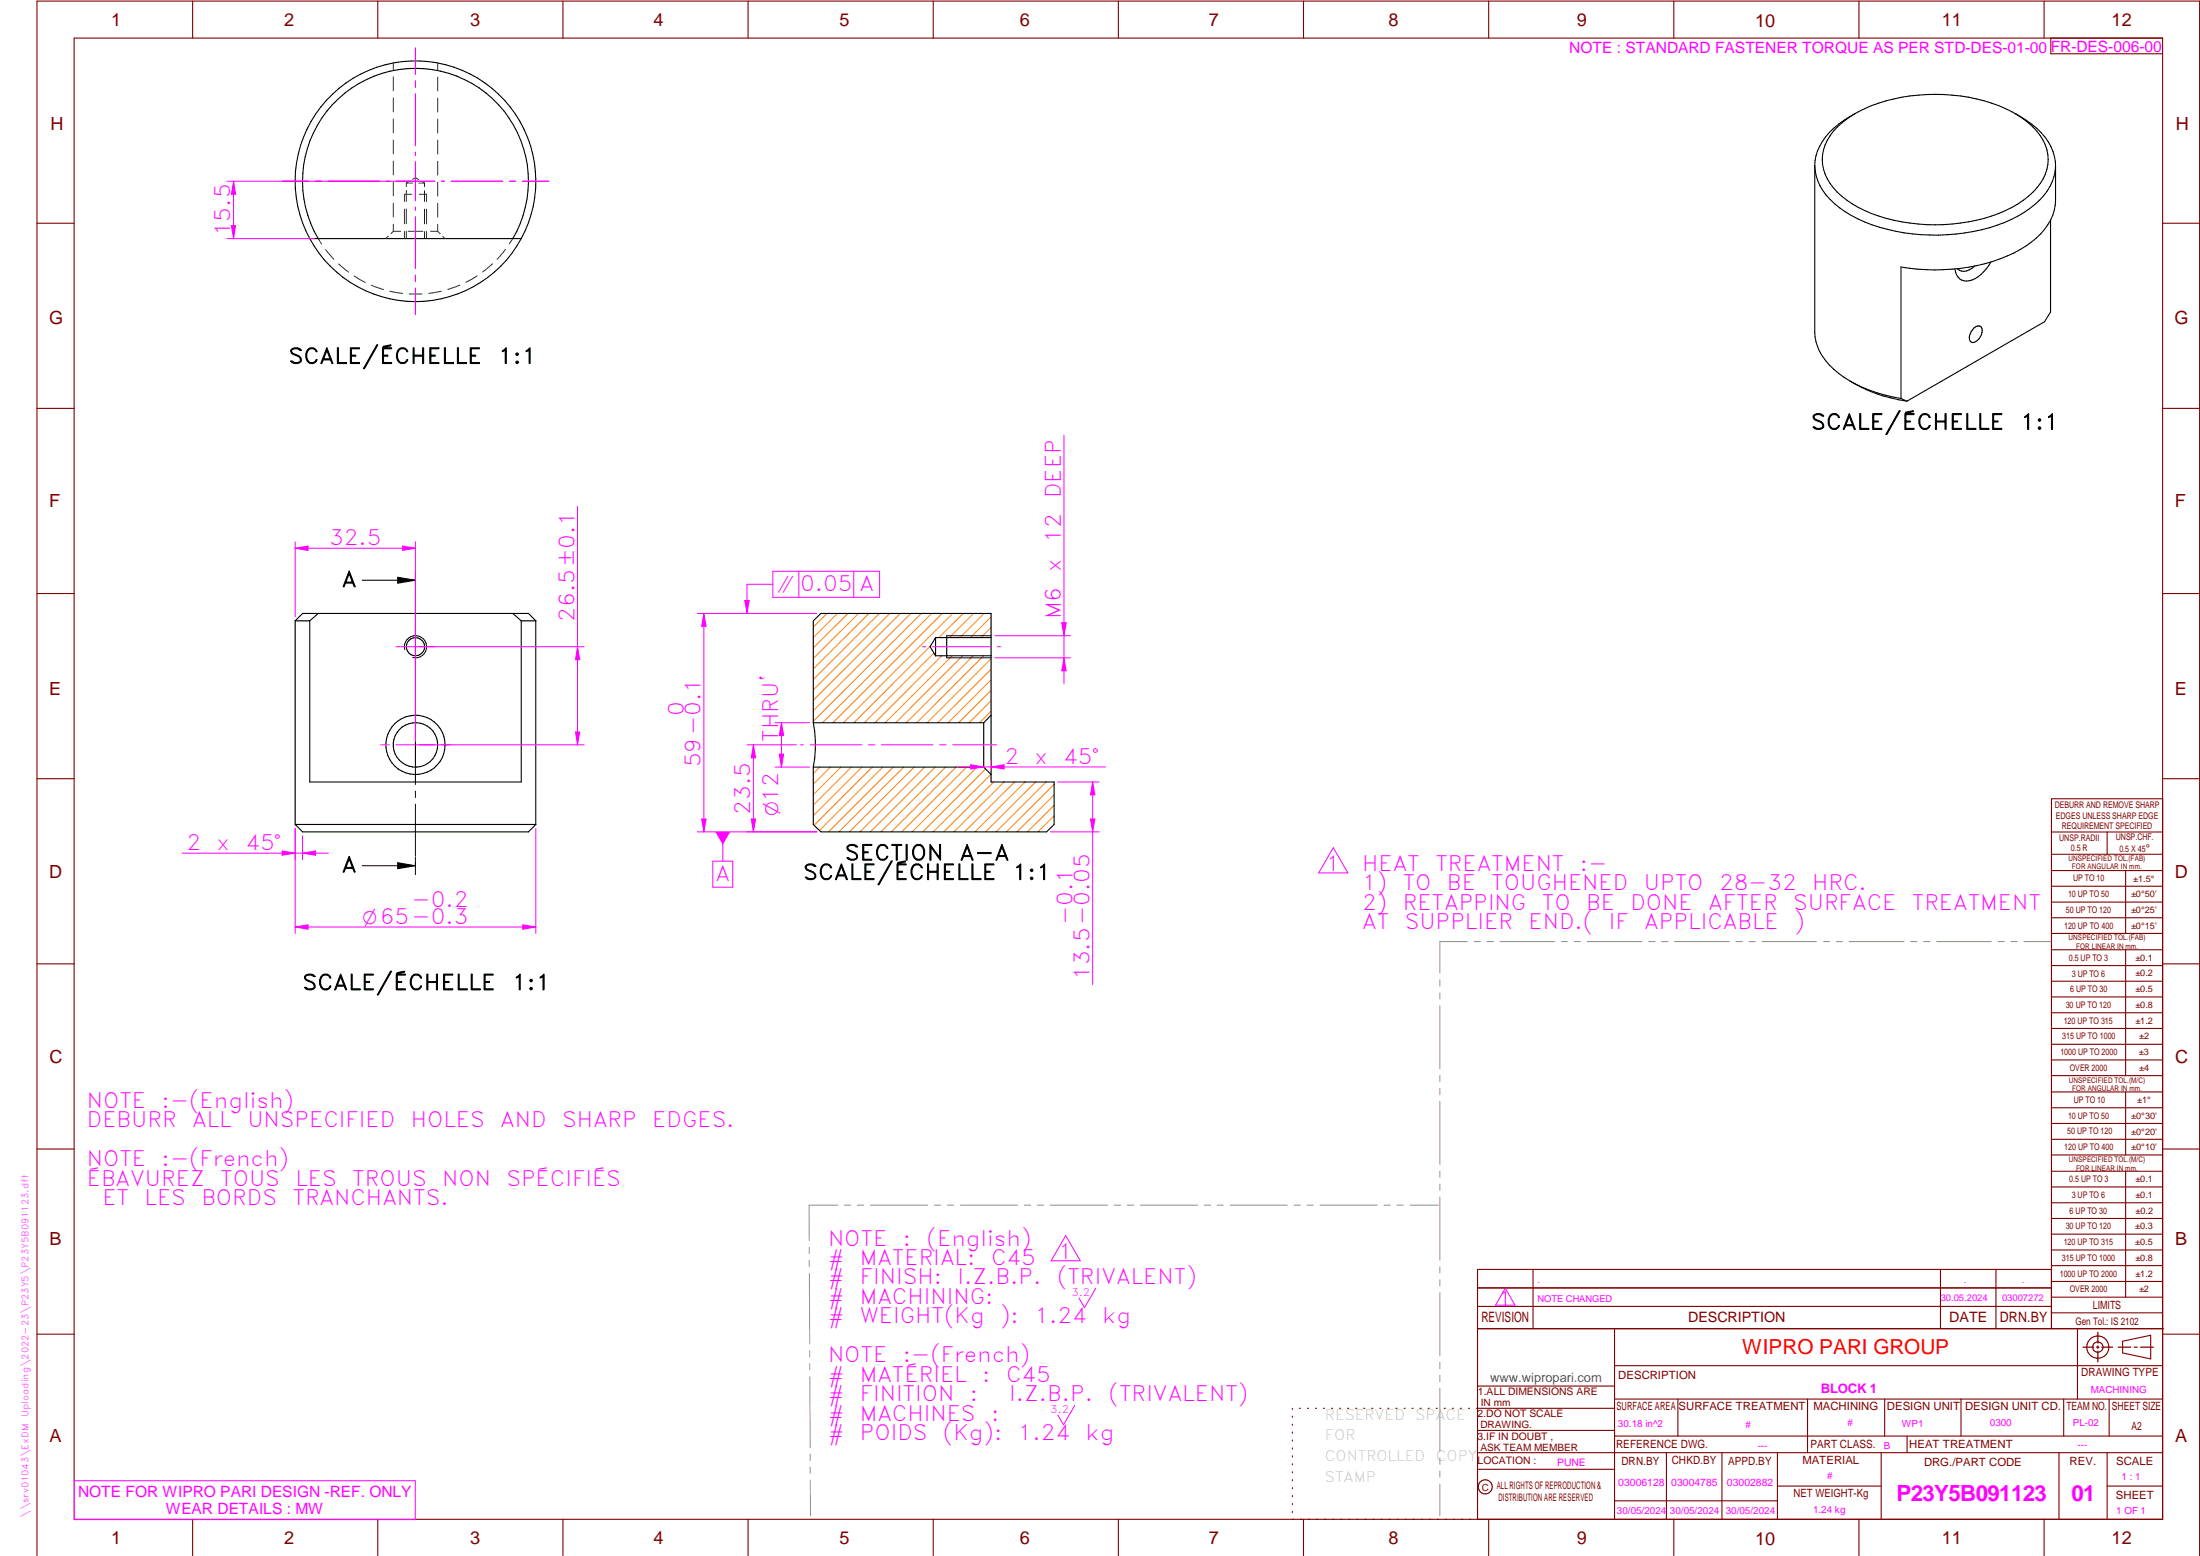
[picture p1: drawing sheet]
<svg xmlns="http://www.w3.org/2000/svg" width="594mm" height="420mm" viewBox="0 0 594 420" stroke-linecap="round" stroke-linejoin="round" font-family="sans-serif">
<g fill="none" stroke="#800000" stroke-width=".3">
<path d="M20 10.3h564v400h-564zM52 .3v10M102 .3v10M152 .3v10M202 .3v10M252 .3v10M302 .3v10M352 .3v10M402 .3v10M452 .3v10M502 .3v10M552 .3v10"/>
<path d="M553.8 10.3v4.2h30.2M10 60.3h10M584 60.3h10M10 110.3h10M584 110.3h10M10 160.3h10M584 160.3h10M10 210.3h10M584 215.7h-30v143.1M584 210.3h10M554 224.7h30M554 230.7h30"/>
<path d="M554 235.1h30M554 239.3h30M569 224.7v6M574 235.1v17M554 243.6h30M554 247.8h30M554 252.1h30M554 256.5h30M574 256.5v33.9M10 260.3h10M554 260.7h30M554 265h30"/>
<path d="M554 269.2h30M554 273.5h30M554 277.7h30M584 260.3h10M554 282h30M554 286.2h30M554 290.4h30M554 294.9h30M554 299.1h30M574 294.9v17M10 310.3h10M554 303.4h30"/>
<path d="M554 307.6h30M554 311.9h30M554 316.3h30M574 316.3v34M584 310.3h10M554 320.5h30M554 324.8h30M554 329h30M554 333.2h30M554 337.5h30M399 358.8h185.2M399 352.8h155"/>
<path d="M399 347.8h155M414 342.8v16M436 358.8v51.5M524 342.8v16M539 342.8v16M554 341.8h30M554 346h30M554 350.3h30M554 354.5h30M554 342.8h-155v67.5M561 358.8v19M10 360.3h10"/>
<path d="M399 374.3h37M436 377.8h148M453.1 377.8v10M488.1 377.8v14.5M508.9 377.8v10M529.5 377.8v10M557.3 377.8v10M569.5 377.8v10M573.2 362.2l7.6-1.6v6.3l-7.6-1.6zM584 368.8h-148M584 360.3h10M349 380.3v.3"/>
<path d="M349 382.4v.3M349 384.6v.3M349 386.7v.3M349 388.8v.3M349 391v.3M349 393.1v.3M349 395.3v.3M349 397.4v.3M349 399.5v.3M350.9 380.3h.2M353.1 380.3h.2M355.2 380.3h.3"/>
<path d="M357.4 380.3h.3M359.6 380.3h.3M361.7 380.3h.3M363.9 380.3h.3M366.1 380.3h.3M368.3 380.3h.2M370.4 380.3h.3M372.6 380.3h.3M374.8 380.3h.3M376.9 380.3h.4M379.1 380.3h.3M381.3 380.3h.3"/>
<path d="M383.4 380.3h.4M385.6 380.3h.3M387.8 380.3h.3M390 380.3h.3M392.2 380.3h.3M394.3 380.3h.3M396.5 380.3h.3M398.7 380.3h37.3M399 396.7h37M399 392.3h185M399 386.2h37M436 387.8h148"/>
<path d="M450 392.3v18M465 392.3v18M480 392.3v18M508 392.3v18M515 387.8v4.5M556 392.3v18M569 392.3v18M52 410.3v9.7M102 410.3v9.7M152 410.3v9.7M202 410.3v9.7M252 410.3v9.7"/>
<path d="M302 410.3v9.7M349 401.7v.3M349 403.8v.4M349 406v.3M349 408.1v.3M352 410.3v9.7M402 410.3v9.7M436 405.3h44M452 410.3v9.7M480 401.3h28M502 410.3v9.7M552 410.3v9.7"/>
<path d="M569 401.3h15M10 420v-419.7h584v419.7"/>
<circle cx="566.5" cy="363.7" r="1.39"/>
<circle cx="566.5" cy="363.8" r="3"/>
<circle cx="401.1" cy="401.5" r="1.9"/>
</g>
<g fill="none" stroke="#f0f" stroke-width=".27">
<path d="M112.2 13v7.1M112.2 21.8v1.8M112.2 25.4v13.9M76.2 48.9h7.1M85.1 48.9h1.7M88.6 48.9h14M104.3 48.9h.9M106.9 48.9h10.5M112.2 43.7v10.5M112.2 41.1v.9M112.2 55.9v.9M112.2 58.5v14"/>
<path d="M119.2 48.9h.8M121.8 48.9h14M137.6 48.9h1.7M141 48.9h7.2M112.2 74.3v1.7M112.2 77.8v7.1M106.9 174.6h10.5M112.2 169.4v10.5M112.2 195.9v10.5M106.9 201.1h10.5M295.9 347.9l-3 5.2-1.6-2.6M406.5 347.9l2.6 4.5h-5.2z"/>
<path d="M290.2 379.5l-3 5.2-1.5-2.6M20.1 399.8h92v10.5h-92z"/>
</g>
<g fill="none" stroke="#949494" stroke-width=".27">
<path d="M396.2 254.3h-7.4v8.5M398.1 254.3h1.6M401.5 254.3h1.8M405 254.3h14.8M421.6 254.3h1.7M425.1 254.3h1.7M428.6 254.3h14.8M445.2 254.3h1.7M448.7 254.3h1.7M452.2 254.3h14.8M468.8 254.3h1.7M472.3 254.3h1.7"/>
<path d="M475.8 254.3h14.8M492.4 254.3h1.7M495.8 254.3h1.8M499.4 254.3h14.7M516 254.3h1.6M519.4 254.3h1.8M522.9 254.3h14.8M539.5 254.3h1.7M543 254.3h1.7M546.5 254.3h7.4M388.8 264.5v1.8M388.8 268.1v1.6"/>
<path d="M388.8 271.6v17M388.8 290.4v1.7M388.8 293.9v1.7M388.8 297.4v17M388.8 316.2v1.7M388.8 319.7v1.7M218.5 336.8v1.7M226.2 325.4h-7.7v9.6M228 325.4h1.7M231.5 325.4h1.7M235 325.4h15.5M252.3 325.4h1.7"/>
<path d="M255.8 325.4h1.7M259.3 325.4h15.5M276.6 325.4h1.7M280.1 325.4h1.7M283.6 325.4h15.5M300.9 325.4h1.7M304.4 325.4h1.7M307.9 325.4h15.5M325.2 325.4h1.7M328.7 325.4h1.7M332.2 325.4h15.4M349.5 325.4h1.6"/>
<path d="M353 325.4h1.7M356.4 325.4h15.5M373.7 325.4h1.7M377.2 325.4h1.8M380.7 325.4h7.7M388.8 323.2v17.1M218.5 340.3v1.7M218.6 343.8v19.1M388.8 342.1v1.6M388.8 345.6v1.7M388.8 349v17.1M218.6 364.7v1.7"/>
<path d="M218.6 368.2v1.7M218.7 371.7l.1 19.2M388.8 367.9v1.7M388.8 371.4v1.7M388.8 374.9v17M218.8 392.6v1.8M218.8 396.2v1.6M218.8 399.7l.1 9.6M388.8 393.7v1.7M388.8 397.2v1.7M388.8 400.7v8.6"/>
</g>
<path d="M566.5 359.7v3M562.5 363.8h2.9M566.1 363.8h.7M566.5 363.4v.7M566.5 364.9v2.8M567.6 363.8h2.9M572 363.8h3.4M576.3 363.8h.8M578 363.8h3.5" fill="none" stroke="#800000" stroke-width=".34"/>
<g fill="none" stroke="#000" stroke-width=".3">
<path d="M501 30.6a20.8 20.8 0 0 0-10.2 10.1l-.4 1.3-.4 2.7M544.9 31.1a15.9 15.9 0 0 1 8.1 10.7 12.1 12.1 0 0 1-4 10.1 34 34 0 0 1-19.6 8.3 48.1 48.1 0 0 1-27.6-4.2 17.8 17.8 0 0 1-9.4-10.3 12.2 12.2 0 0 1 5-12.5 36.4 36.4 0 0 1 20.6-7.5 44.5 44.5 0 0 1 30.6 7.8 13.8 13.8 0 0 1 6.3 12.9 15.5 15.5 0 0 1-6.9 9.9 43.4 43.4 0 0 1-24.5 7.2 46.8 46.8 0 0 1-25.2-6.3 16.3 16.3 0 0 1-8.1-11.1l-.2-1.4M490 44.7v44.9a14.2 14.2 0 0 0 6.5 11.2 36.8 36.8 0 0 0 16.8 6.8M553.7 59.4v24.9l-1.6 2.6-37.2 21.4M555.1 44.7v9.4a15.6 15.6 0 0 1-8 12.3 47.7 47.7 0 0 1-29.2 6.3l-4.6-.6v35.5M83.6 64.4a32.5 32.5 0 0 1 28.6-48 32.5 32.5 0 0 1 28.6 48M83.6 64.4a32.5 32.5 0 0 0 57.2 0M83.6 64.4h57.2M138.5 64.4a30.5 30.5 0 0 0-26.3-45.9 30.5 30.5 0 0 0-26.3 45.9M533.3 71.8a3.4 3.4 0 0 1-4.7 .8M537.6 70.7a9.2 9.2 0 0 1-6.6 5.2 3.2 3.2 0 0 1-3.1-3.3M533.1 88.6a1.24 1.24 0 0 1 1.6-.5 1.24 1.24 0 0 1 .5 1.7l-.2 .6a3.1 3.1 0 0 1-2.3 2.1 1.49 1.49 0 0 1-.7-2.4z"/>
<path d="M499.6 102.9a40 40 0 0 0 15.3 5.4M513.3 107.6l1.6 .7M79.7 167.6h3.9M79.7 167.6v55M79.7 167.6l2-1.9h61l2 1.9M85.9 165.7l-2.3 1.9M138.5 165.7l2.3 1.9M140.8 167.6v43.6h-57.2v-43.6M140.8 167.6h3.9M144.7 167.6v55M79.7 222.6h65M79.7 222.6l2 2h61l2-2"/>
<circle cx="112.2" cy="174.6" r="2.46"/>
<circle cx="112.2" cy="201.1" r="6"/>
<circle cx="112.2" cy="201.1" r="8"/>
</g>
<g fill="none" stroke="#008000" stroke-width=".27">
<path d="M106.2 17v1.8M118.2 17v1.9M106.2 20.8v3.7M106.2 26.5v3.7M106.2 32.1v3.8M106.2 37.8v3.8M118.2 20.8v3.8M118.2 26.5v3.8M118.2 32.2v3.7M118.2 37.8v3.8M106.2 43.5v3.7M106.2 49.2v3.7"/>
<path d="M106.2 54.9v3.7M109.2 56.5v4M109.7 49.4h1.7M109.7 56.4v4M109.7 49.4v1M109.7 51.4v3M110.6 48.9l-.9 .5M111.2 52.5h-2v1.9M111.4 48.4l.8-.4 .8 .5M113.1 49.4h1.5M113.2 52.5h2v1.9M113.9 49l.7 .4"/>
<path d="M114.6 56.5v4M114.6 49.4v1M114.6 51.5v2.9M115.2 56.5v4M118.2 43.6v3.7M118.2 49.2v3.8M118.2 54.9v3.7M85.9 64.4l1 1.5M87.9 67.4l2.3 2.6M91.4 71.3l2.7 2.2M95.6 74.5l3 1.7M100.3 77l3.2 1.2"/>
<path d="M104.9 63.8l-.7 .6M105.3 78.6l3.4 .6M106.2 62.4h2M106.2 60.5v1.9M106.2 62.4l-.6 .7M109.2 62.5v1.9M109.7 62.4v2M110.2 62.4h4M110.5 79.4h3.5M114.6 62.5v1.9M115.2 62.5v1.9M116.2 62.4h2"/>
<path d="M118.2 60.6v1.8M118.2 62.4l.7 .7M119.2 78.6l-3.5 .6M119.5 63.8l.7 .6M124.2 77l-3.3 1.1M128.8 74.5l-3 1.7M133 71.2l-2.7 2.2M136.5 67.4l-2.3 2.6M138.5 64.4l-1 1.5"/>
</g>
<path d="M109.3 175.4a3 3 0 0 1 2.6-3.8 3 3 0 0 1 3.3 3.3 3 3 0 0 1-3.8 2.6" fill="none" stroke="#000" stroke-width=".27"/>
<path d="M112.2 191.6v.2M112.2 192v1.8M112.2 194.1h.1M102.7 201.1h.1M103.1 201.1h1.8M105.1 201.1h.1M119.5 201.1h1.8M121.6 201.1h.1" fill="none" stroke="#f0f" stroke-width=".27"/>
<g fill="none" stroke="#f0f" stroke-width=".27">
<path d="M249.1 174.6h.9M251.8 174.6h15.7M268.7 177.6h20.3M268.7 171.7h20.3M269.4 174.6h.8M287.3 177.6l.6 3.5h-1.2zM112.2 208.5v1.8M112.2 210.5v.2M216.1 201.1h.9M218.8 201.1h13.9M234.5 201.1h1.7M238 201.1h14"/>
<path d="M253.7 201.1h1.8M257.3 201.1h11.8"/>
</g>
<g fill="none" stroke="#000" stroke-width=".27">
<path d="M97.8 156.7h14.4M107.4 155.9l4.8 .8-4.8 .8zM112.2 154.3v4.8M112.2 159.3v14M112.2 175.1v1.7M112.2 178.6v14M255.6 177.6h12M255.6 171.7h12M112.2 194.4v1.6M112.2 197.9v13.9M112.2 213.6v1.7M112.2 217.1v14"/>
<path d="M97.8 233.8h14.4M107.4 233l4.8 .8-4.8 .8zM112.2 231.4v4.8"/>
</g>
<path d="M107.4 155.9l4.8 .8-4.8 .8zM107.4 233l4.8 .8-4.8 .8z" fill="#000"/>
<g fill="none" stroke="#ff8000" stroke-width=".27">
<path d="M223.3 165.7l-3.7 3.6M226.1 165.7l-6.5 6.5M229 165.7l-9.4 9.3M231.8 165.7l-12.2 12.1M234.6 165.7l-15 14.9M237.4 165.7l-17.8 17.8M240.3 165.7l-20.7 20.6M243.1 165.7l-23.5 23.4M245.9 165.7l-26.3 26.2M248.8 165.7l-29.2 29.1M251.2 174.5l-20.6 20.7M251.6 165.7l-29.5 29.5"/>
<path d="M252.2 176.4l-18.8 18.8M254.3 177.1l-18 18.1M254.4 165.7l-29.5 29.5M257.1 177.1l-18.1 18.1M257.3 165.7l-29.6 29.5M259.9 177.1l-18 18.1M260.1 165.7l-6.6 6.5M262.8 177.1l-18.1 18.1M262.9 165.7l-6.5 6.5M265.6 177.1l-18 18.1M265.7 165.7l-6.5 6.5M267.6 166.6l-5.6 5.6"/>
<path d="M267.6 177.9l-17.2 17.3M267.6 169.4l-2.7 2.8M267.6 192l-3.1 3.2M267.6 189.2l-5.9 6M267.6 186.4l-8.7 8.8M267.6 183.6l-11.6 11.6M267.6 180.7l-14.4 14.5M221.4 207.1l-1.8 1.8M224.2 207.1l-4.6 4.7M227.1 207.1l-7.5 7.5M229.9 207.1l-10.3 10.3M232.7 207.1l-13.1 13.1"/>
<path d="M235.5 207.1l-15.7 15.7M238.4 207.1l-17.1 17.2M241.2 207.1l-17.5 17.5M244 207.1l-17.5 17.5M246.9 207.1l-17.5 17.5M249.7 207.1l-17.5 17.5M252.5 207.1l-17.5 17.5M255.3 207.1l-17.4 17.5M258.2 207.1l-17.5 17.5M261 207.1l-17.5 17.5M263.9 207.1l-17.6 17.5M266.1 207.6l-16.9 17"/>
<path d="M267.6 209.1l-15.6 15.5M268.3 211.2l-13.5 13.4M271.1 211.2l-13.5 13.4M274 211.2l-13.5 13.4M276.8 211.2l-13.5 13.4M279.6 211.2l-13.5 13.4M282.5 211.2l-13.5 13.4M284.6 217.5l-7.2 7.1M284.6 214.6l-10 10M284.6 211.8l-12.8 12.8M284.6 220.3l-4.3 4.3"/>
</g>
<path d="M252.6 172.2l-1.4 2.4 1.4 2.5M252.6 172.2h15M252.6 172.2v4.9M252.6 177.1h15M255.6 171.7v5.9M219.6 195.2v-27.6l2.1-1.9h45.9v45.5h17v11.4l-2 2h-60.9l-2.1-2v-15.5M219.6 195.2h46M219.6 195.2a31.6 31.6 0 0 1 0 11.9M265.6 195.2v11.9M267.6 193.1l-2 2.1M219.6 207.1h46M265.6 207.1l2 2" fill="none" stroke="#000" stroke-width=".3"/>
<path d="M287.3 177.6l.6 3.5h-1.2z" fill="#f0f"/>
<path d="M286.7 168.1h1.2l-.6 3.6z" fill="none" stroke="#f0f" stroke-width=".27"/>
<path d="M286.7 168.1h1.2l-.6 3.6z" fill="#f0f"/>
<path d="M287.3 117.5v67.2M267.6 207.1l3.5-.6v1.1zM267.6 205.3v2.8" fill="none" stroke="#f0f" stroke-width=".27"/>
<path d="M267.6 207.1l3.5-.6v1.1z" fill="#f0f"/>
<path d="M262.1 206.5l3.5 .6-3.5 .5z" fill="none" stroke="#f0f" stroke-width=".27"/>
<path d="M262.1 206.5l3.5 .6-3.5 .5z" fill="#f0f"/>
<path d="M188.3 165.7h32.3M258.6 207.1h39.9M188.3 224.6h32.3M189.5 221.1h1.2l-.6 3.5z" fill="none" stroke="#f0f" stroke-width=".27"/>
<path d="M189.5 221.1h1.2l-.6 3.5z" fill="#f0f"/>
<path d="M190.1 165.7l.6 3.4h-1.2z" fill="none" stroke="#f0f" stroke-width=".27"/>
<path d="M190.1 165.7l.6 3.4h-1.2z" fill="#f0f"/>
<path d="M201.7 157.8v7.9M190.1 165.7v58.9" fill="none" stroke="#f0f" stroke-width=".27"/>
<path d="M201.1 162.1h1.2l-.6 3.6z" fill="#f0f"/>
<path d="M201.7 157.8h7M208.7 154.3h28.8v7h-28.8zM215.7 154.3v7M230.5 154.3v7M201.1 162.1h1.2l-.6 3.6zM201.7 201.1h13.4M201.7 224.6h18.9M202.9 221.1h1.1l-.6 3.5z" fill="none" stroke="#f0f" stroke-width=".27"/>
<path d="M202.9 221.1h1.1l-.6 3.5z" fill="#f0f"/>
<path d="M203.4 201.1l.6 3.5h-1.1z" fill="none" stroke="#f0f" stroke-width=".27"/>
<path d="M203.4 201.1l.6 3.5h-1.1z" fill="#f0f"/>
<path d="M209.3 195.2h9.3M211 195.2l.6 3.4h-1.2zM203.4 201.1v23.5M209.3 207.1h9.3" fill="none" stroke="#f0f" stroke-width=".27"/>
<path d="M211 195.2l.6 3.4h-1.2z" fill="#f0f"/>
<path d="M210.4 203.6h1.2l-.6 3.5z" fill="none" stroke="#f0f" stroke-width=".27"/>
<path d="M210.4 203.6h1.2l-.6 3.5z" fill="#f0f"/>
<path d="M211 195.2v11.9M195.2 224.6v7.9" fill="none" stroke="#f0f" stroke-width=".27"/>
<path d="M193.2 224.6h4l-2 3.5z" fill="#f0f"/>
<path d="M285.7 211.2h11.1M192.5 232.5h5.4v7.1h-5.4zM283.7 224.6h13.1M294.5 221.1h1.1l-.5 3.5z" fill="none" stroke="#f0f" stroke-width=".27"/>
<path d="M294.5 221.1h1.1l-.5 3.5z" fill="#f0f"/>
<path d="M295.1 211.2l.5 3.4h-1.1z" fill="none" stroke="#f0f" stroke-width=".27"/>
<path d="M295.1 211.2l.5 3.4h-1.1z" fill="#f0f"/>
<path d="M295.1 211.2v54.7M76.2 229.8l3.5 .6-3.5 .5zM79.7 223.7v8.4M81.7 225.7v6.4" fill="none" stroke="#f0f" stroke-width=".27"/>
<path d="M76.2 229.8l3.5 .6-3.5 .5z" fill="#f0f"/>
<path d="M81.7 230.4l3.5-.6v1.1z" fill="none" stroke="#f0f" stroke-width=".27"/>
<path d="M81.7 230.4l3.5-.6v1.1z" fill="#f0f"/>
<path d="M49.1 230.4h39.6M79.7 223.7v28.4M144.7 223.7v28.4M79.7 250.3l3.5-.6v1.2z" fill="none" stroke="#f0f" stroke-width=".27"/>
<path d="M79.7 250.3l3.5-.6v1.2z" fill="#f0f"/>
<path d="M141.2 249.7l3.5 .6-3.5 .6z" fill="none" stroke="#f0f" stroke-width=".27"/>
<path d="M141.2 249.7l3.5 .6-3.5 .6z" fill="#f0f"/>
<path d="M61.3 48.9h49.9M63.1 48.9l.5 3.6h-1.1zM61.3 64.4h23.6M79.7 250.3h65" fill="none" stroke="#f0f" stroke-width=".27"/>
<path d="M63.1 48.9l.5 3.6h-1.1z" fill="#f0f"/>
<path d="M62.5 60.9h1.1l-.5 3.5z" fill="none" stroke="#f0f" stroke-width=".27"/>
<path d="M62.5 60.9h1.1l-.5 3.5z" fill="#f0f"/>
<path d="M63.1 48.9v15.5M113.2 174.6h44.5M155.4 197.7h1.1l-.6 3.4zM113.2 201.1h44.5" fill="none" stroke="#f0f" stroke-width=".27"/>
<path d="M155.4 197.7h1.1l-.6 3.4z" fill="#f0f"/>
<path d="M155.9 174.6l.6 3.5h-1.1z" fill="none" stroke="#f0f" stroke-width=".27"/>
<path d="M155.9 174.6l.6 3.5h-1.1z" fill="#f0f"/>
<path d="M155.9 136.7v64.4M79.7 148l3.5-.6v1.2zM79.7 146.3v20.3M112.2 146.3v53.8" fill="none" stroke="#f0f" stroke-width=".27"/>
<path d="M79.7 148l3.5-.6v1.2z" fill="#f0f"/>
<path d="M108.7 147.4l3.5 .6-3.5 .6z" fill="none" stroke="#f0f" stroke-width=".27"/>
<path d="M108.7 147.4l3.5 .6-3.5 .6z" fill="#f0f"/>
<path d="M79.7 148h32.5M360 228.9l4 6.8h-7.9zM287.8 333.6l3.9 6.8h-7.9z" fill="none" stroke="#f0f" stroke-width=".27"/>
<g font-size="6" fill="#f0f">
<text x="512.1" y="405.2">P23Y5B091123</text>
<text x="559.4" y="405.2">01</text>
</g>
<g font-size="5.7" fill="#f0f">
<text x="62.2" y="63.8" transform="rotate(-90 62.2 63.8)">15.5</text>
<text x="286.4" y="134.5" transform="rotate(-90 286.4 134.5)">DEEP</text>
<text x="88.9" y="147.2">32.5</text>
<text x="286.4" y="146.6" transform="rotate(-90 286.4 146.6)">12</text>
<text x="286.4" y="154.4" transform="rotate(-90 286.4 154.4)">x</text>
<text x="216.1" y="159.5">0.05 A</text>
<text x="155.1" y="167.9" transform="rotate(-90 155.1 167.9)">26.5±0.1</text>
<text x="286.4" y="167.3" transform="rotate(-90 286.4 167.3)">M6</text>
<text x="184.7" y="193.3" transform="rotate(-90 184.7 193.3)">0</text>
<text x="210.1" y="200.2" transform="rotate(-90 210.1 200.2)">THRU`</text>
<text x="189.2" y="207.1" transform="rotate(-90 189.2 207.1)">59-0.1</text>
<text x="271.2" y="206.2">2</text>
<text x="279.3" y="206.2">x</text>
<text x="287.1" y="206.2">45°</text>
<text x="202.6" y="220" transform="rotate(-90 202.6 220)">23.5</text>
<text x="50.4" y="229.5">2</text>
<text x="58.5" y="229.5">x</text>
<text x="66.3" y="229.5">45°</text>
<text x="193.2" y="237.8">A</text>
<text x="358" y="235.2">1</text>
<text x="367.8" y="235.2">HEAT</text>
<text x="387.6" y="235.2">TREATMENT</text>
<text x="426.6" y="235.2">:-</text>
<text x="111.2" y="244.9">-0.2</text>
<text x="367.8" y="240.5">1)</text>
<text x="367.8" y="245.7">2)</text>
<text x="378.8" y="240.5">TO</text>
<text x="378.8" y="245.7">RETAPPING</text>
<text x="390.7" y="240.5">BE</text>
<text x="402.7" y="240.5">TOUGHENED</text>
<text x="416.4" y="245.7">TO</text>
<text x="428.3" y="245.7">BE</text>
<text x="440.3" y="245.7">DONE</text>
<text x="443.9" y="240.5">UPTO</text>
<text x="461.3" y="245.7">AFTER</text>
<text x="464.2" y="240.5">28-32</text>
<text x="484.2" y="245.7">SURFACE</text>
<text x="489.4" y="240.5">HRC.</text>
<text x="516.3" y="245.7">TREATMENT</text>
<text x="289.6" y="249.8" transform="rotate(-90 289.6 249.8)">-0.1</text>
<text x="367.8" y="251">AT</text>
<text x="379.3" y="251">SUPPLIER</text>
<text x="412.7" y="251">END.(</text>
<text x="434.4" y="251">IF</text>
<text x="444" y="251">APPLICABLE</text>
<text x="484.6" y="251">)</text>
<text x="294.2" y="264.6" transform="rotate(-90 294.2 264.6)">13.5-0.05</text>
<text x="23.4" y="299.2">NOTE</text>
<text x="43.6" y="299.2">:-(English)</text>
<text x="23.4" y="304.4">DEBURR</text>
<text x="51.9" y="304.4">ALL</text>
<text x="66.8" y="304.4">UNSPECIFIED</text>
<text x="110.9" y="304.4">HOLES</text>
<text x="135.1" y="304.4">AND</text>
<text x="151.8" y="304.4">SHARP</text>
<text x="176.2" y="304.4">EDGES.</text>
<text x="23.4" y="314.9">NOTE</text>
<text x="43.6" y="314.9">:-(French)</text>
<text x="23.4" y="320.2">ÉBAVUREZ</text>
<text x="59.5" y="320.2">TOUS</text>
<text x="79.8" y="320.2">LES</text>
<text x="95.1" y="320.2">TROUS</text>
<text x="119.4" y="320.2">NON</text>
<text x="136.8" y="320.2">SPÉCIFIÉS</text>
<text x="27.6" y="325.4">ET</text>
<text x="39" y="325.4">LES</text>
<text x="54.4" y="325.4">BORDS</text>
<text x="79" y="325.4">TRANCHANTS.</text>
<text x="223.6" y="336.3">NOTE</text>
<text x="223.6" y="341.6">#</text>
<text x="232.2" y="341.6">MATERIAL:</text>
<text x="243.8" y="336.3">:</text>
<text x="250.2" y="336.3">(English)</text>
<text x="267.6" y="341.6">C45</text>
<text x="285.8" y="339.9">1</text>
<text x="223.6" y="346.8">#</text>
<text x="232.2" y="346.8">FINISH:</text>
<text x="258.6" y="346.8">I.Z.B.P.</text>
<text x="285.4" y="346.8">(TRIVALENT)</text>
<text x="223.6" y="352.1">#</text>
<text x="232.2" y="352.1">MACHINING:</text>
<text x="404.5" y="352.6">1</text>
<text x="223.6" y="357.3">#</text>
<text x="232.2" y="357.3">WEIGHT(Kg</text>
<text x="270.1" y="357.3">):</text>
<text x="279.3" y="357.3">1.24</text>
<text x="297.6" y="357.3">kg</text>
<text x="223.6" y="367.8">NOTE</text>
<text x="243.8" y="367.8">:-(French)</text>
<text x="223.6" y="373.1">#</text>
<text x="232.2" y="373.1">MATÉRIEL</text>
<text x="265.2" y="373.1">:</text>
<text x="271.7" y="373.1">C45</text>
<text x="223.6" y="378.3">#</text>
<text x="223.6" y="383.6">#</text>
<text x="232.2" y="378.3">FINITION</text>
<text x="232.2" y="383.6">MACHINES</text>
<text x="261.9" y="378.3">:</text>
<text x="267.6" y="383.6">:</text>
<text x="272.5" y="378.3">I.Z.B.P.</text>
<text x="299.4" y="378.3">(TRIVALENT)</text>
<text x="223.6" y="388.8">#</text>
<text x="232.2" y="388.8">POIDS</text>
<text x="254.6" y="388.8">(Kg):</text>
<text x="274.8" y="388.8">1.24</text>
<text x="293.1" y="388.8">kg</text>
</g>
<g font-size="5.7">
<text x="77.9" y="98.2">SCALE/ÉCHELLE</text>
<text x="134.5" y="98.2">1:1</text>
<text x="489" y="116">SCALE/ÉCHELLE</text>
<text x="545.6" y="116">1:1</text>
<text x="92.3" y="158.5">A</text>
<text x="228.1" y="232.3">SECTION</text>
<text x="259.1" y="232.3">A-A</text>
<text x="92.3" y="235.5">A</text>
<text x="216.9" y="237.5">SCALE/ÉCHELLE</text>
<text x="273.4" y="237.5">1:1</text>
<text x="81.7" y="267.3">SCALE/ÉCHELLE</text>
<text x="138.2" y="267.3">1:1</text>
</g>
<text font-size="5.6" fill="#f00" x="470.5" y="365.5">WIPRO PARI GROUP</text>
<g font-size="5.4" fill="#f0f">
<text x="210" y="159.5">i</text>
<text x="210.1" y="220.5" transform="rotate(-90 210.1 220.5)">O12</text>
<text x="97.9" y="249.4">O65-0.3</text>
</g>
<g font-size="4.9" fill="#800000">
<text x="30" y="6.9">1</text>
<text x="76.7" y="6.9">2</text>
<text x="127" y="6.9">3</text>
<text x="176.5" y="6.9">4</text>
<text x="226.7" y="6.9">5</text>
<text x="275.4" y="6.9">6</text>
<text x="326.4" y="6.9">7</text>
<text x="375" y="6.9">8</text>
<text x="425.8" y="6.9">9</text>
<text x="473.9" y="7.3">10</text>
<text x="524.3" y="6.9">11</text>
<text x="570.2" y="6.9">12</text>
<text x="13.6" y="35.1">H</text>
<text x="587.6" y="35.1">H</text>
<text x="13.2" y="87.5">G</text>
<text x="587.2" y="87.5">G</text>
<text x="13.2" y="137">F</text>
<text x="587.2" y="137">F</text>
<text x="13.2" y="187.6">E</text>
<text x="587.2" y="187.6">E</text>
<text x="13.2" y="237">D</text>
<text x="587.2" y="237">D</text>
<text x="13.4" y="287.1">C</text>
<text x="587.4" y="287.1">C</text>
<text x="13.4" y="336.2">B</text>
<text x="587.4" y="336.2">B</text>
<text x="13.4" y="389.3">A</text>
<text x="587.4" y="389.3">A</text>
<text x="30" y="416.9">1</text>
<text x="76.7" y="416.9">2</text>
<text x="127" y="416.9">3</text>
<text x="176.5" y="416.9">4</text>
<text x="226.7" y="416.9">5</text>
<text x="275.4" y="416.9">6</text>
<text x="326.4" y="416.9">7</text>
<text x="375" y="416.9">8</text>
<text x="425.8" y="416.9">9</text>
<text x="473.9" y="417.3">10</text>
<text x="524.3" y="416.9">11</text>
<text x="570.2" y="416.9">12</text>
</g>
<g font-size="4.2" fill="#f0f">
<text x="423.7" y="14.3">NOTE : STANDARD FASTENER TORQUE AS PER STD-DES-01-00</text>
<text x="553.8" y="14">FR-DES-006-00</text>
<text x="21.1" y="404.3">NOTE FOR WIPRO PARI DESIGN -REF. ONLY</text>
<text x="44.8" y="408.8">WEAR DETAILS : MW</text>
</g>
<g font-size="3.9" fill="#800000">
<text x="400" y="357.1">REVISION</text>
<text x="455.9" y="357.1">DESCRIPTION</text>
<text x="526.4" y="357.1">DATE</text>
<text x="540" y="357.1">DRN.BY</text>
</g>
<g font-size="3.9" fill="#c0c0c0">
<text x="357.8" y="383.3">RESERVED</text>
<text x="382.3" y="383.3">SPACE</text>
<text x="357.8" y="388.9">FOR</text>
<text x="357.8" y="394.5">CONTROLLED</text>
<text x="387.8" y="394.5">COPY</text>
<text x="357.8" y="400">STAMP</text>
</g>
<text font-size="3.6" fill="#f0f" x="491.7" y="376.1">BLOCK 1</text>
<text font-size="3.5" fill="#00f" x="402.4" y="373.3">www.wipropari.com</text>
<g font-size="3.1" fill="#800000">
<text x="565.1" y="353.5">LIMITS</text>
<text x="562" y="371.7">DRAWING TYPE</text>
<text x="437" y="372.3">DESCRIPTION</text>
<text x="436.5" y="380.8">SURFACE AREA</text>
<text x="453.3" y="380.8">SURFACE TREATMENT</text>
<text x="489.7" y="380.8">MACHINING</text>
<text x="509.5" y="380.8">DESIGN UNIT</text>
<text x="530.6" y="380.8">DESIGN UNIT CD.</text>
<text x="558" y="380.6">TEAM NO.</text>
<text x="570.3" y="380.7">SHEET SIZE</text>
<text x="575.6" y="386.1">A2</text>
<text x="436.4" y="391.1">REFERENCE DWG.</text>
<text x="437.8" y="395.5">DRN.BY</text>
<text x="451.4" y="395.4">CHKD.BY</text>
<text x="466.6" y="395.5">APPD.BY</text>
<text x="486.7" y="395.4">MATERIAL</text>
<text x="488.9" y="390.9">PART CLASS.</text>
<text x="515.6" y="390.9">HEAT TREATMENT</text>
<text x="519.6" y="395.9">DRG./PART CODE</text>
<text x="558.9" y="395.5">REV.</text>
<text x="571.4" y="395.6">SCALE</text>
<text x="484.3" y="404.2">NET WEIGHT-Kg</text>
<text x="571.4" y="404.7">SHEET</text>
</g>
<text font-size="3" fill="#800000" x="579.5" y="230.1">°</text>
<g font-size="2.8" fill="#f0f">
<text x="289.3" y="350.1">3.2</text>
<text x="283.6" y="381.7">3.2</text>
<text x="420.5" y="396">PUNE</text>
<text x="437" y="401.2">03006128</text>
<text x="451.3" y="401.2">03004785</text>
<text x="466.3" y="401.2">03002882</text>
</g>
<g font-size="2.8" fill="#800000">
<text x="560.4" y="357.7">Gen Tol.: IS 2102</text>
<text x="399.1" y="376.6">1.ALL DIMENSIONS ARE</text>
<text x="399" y="382.7">2.DO NOT SCALE</text>
<text x="399" y="388.7">3.IF IN DOUBT ,</text>
<text x="399" y="395.4">LOCATION :</text>
<text x="404.2" y="402">ALL RIGHTS OF REPRODUCTION &amp;</text>
<text x="404.7" y="405.4">DISTRIBUTION ARE RESERVED</text>
</g>
<g font-size="2.7" fill="#f0f">
<text x="564.6" y="376.2">MACHINING</text>
<text x="436.9" y="385.4">30.18 in^2</text>
<text x="471.4" y="385.5">#</text>
<text x="498.9" y="385">#</text>
<text x="513.6" y="385.3">WP1</text>
<text x="537.3" y="385.1">0300</text>
<text x="559.7" y="385.1">PL-02</text>
<text x="474.6" y="391.2">---</text>
<text x="508.7" y="391.2">B</text>
<text x="561" y="391.1">---</text>
<text x="493.4" y="399.5">#</text>
<text x="572.8" y="399.7">1 : 1</text>
<text x="436.6" y="408.7">30/05/2024</text>
<text x="450.9" y="408.8">30/05/2024</text>
<text x="466" y="408.9">30/05/2024</text>
<text x="489.6" y="408.5">1.24 kg</text>
<text x="571.4" y="408.7">1 OF 1</text>
</g>
<g font-size="2.7" fill="#800000">
<text x="399.9" y="379.7">IN mm</text>
<text x="399.7" y="385.7">DRAWING.</text>
<text x="399.7" y="391.8">ASK TEAM MEMBER</text>
<text x="400.1" y="402.5">C</text>
</g>
<g font-size="2.5" fill="#800000">
<text x="554.9" y="218.3">DEBURR AND REMOVE SHARP</text>
<text x="555.2" y="221">EDGES UNLESS SHARP EDGE</text>
<text x="556.1" y="227.1">UNSP.RADII</text>
<text x="556.8" y="223.8">REQUIREMENT SPECIFIED</text>
<text x="571.4" y="226.9">UNSP.CHF.</text>
<text x="559.2" y="229.9">0.5 R</text>
<text x="572.3" y="230.1">0.5 X 45</text>
<text x="559.8" y="238">UP TO 10</text>
<text x="576.1" y="238.1">±1.5°</text>
<text x="558.5" y="242.2">10 UP TO 50</text>
<text x="575.5" y="242.3">±0°50'</text>
<text x="557.4" y="250.7">120 UP TO 400</text>
<text x="557.9" y="246.5">50 UP TO 120</text>
<text x="575.5" y="250.7">±0°15'</text>
<text x="575.5" y="246.5">±0°25'</text>
<text x="558.7" y="259.4">0.5 UP TO 3</text>
<text x="559.5" y="263.7">3 UP TO 6</text>
<text x="576.6" y="263.6">±0.2</text>
<text x="576.6" y="259.4">±0.1</text>
<text x="559" y="267.9">6 UP TO 30</text>
<text x="576.6" y="267.9">±0.5</text>
<text x="557.8" y="272.2">30 UP TO 120</text>
<text x="576.6" y="272.2">±0.8</text>
<text x="556.9" y="280.7">315 UP TO 1000</text>
<text x="557.3" y="276.4">120 UP TO 315</text>
<text x="576.6" y="276.4">±1.2</text>
<text x="577.7" y="280.7">±2</text>
<text x="556.4" y="284.9">1000 UP TO 2000</text>
<text x="577.6" y="284.9">±3</text>
<text x="558.9" y="289.2">OVER 2000</text>
<text x="577.7" y="289.3">±4</text>
<text x="560" y="297.9">UP TO 10</text>
<text x="577.1" y="297.9">±1°</text>
<text x="558.5" y="302.1">10 UP TO 50</text>
<text x="575.5" y="302.1">±0°30'</text>
<text x="557.4" y="310.6">120 UP TO 400</text>
<text x="558.2" y="306.3">50 UP TO 120</text>
<text x="575.5" y="310.6">±0°10'</text>
<text x="575.5" y="306.4">±0°20'</text>
<text x="558.8" y="319.2">0.5 UP TO 3</text>
<text x="559.4" y="323.4">3 UP TO 6</text>
<text x="576.6" y="319.2">±0.1</text>
<text x="576.6" y="323.5">±0.1</text>
<text x="558.9" y="327.7">6 UP TO 30</text>
<text x="576.7" y="327.7">±0.2</text>
<text x="557.8" y="332">30 UP TO 120</text>
<text x="576.6" y="332">±0.3</text>
<text x="556.8" y="340.5">315 UP TO 1000</text>
<text x="557.3" y="336.3">120 UP TO 315</text>
<text x="576.6" y="336.3">±0.5</text>
<text x="576.6" y="340.5">±0.8</text>
<text x="556.2" y="344.7">1000 UP TO 2000</text>
<text x="576.6" y="344.7">±1.2</text>
<text x="558.9" y="349">OVER 2000</text>
<text x="577.6" y="349">±2</text>
</g>
<g font-size="2.5" fill="#f0f">
<text x="415.2" y="346.4">.</text>
<text x="530.3" y="346.5">.</text>
<text x="545.9" y="346.4">.</text>
<text x="415.2" y="351.5">NOTE CHANGED</text>
<text x="524.1" y="351.3">30.05.2024</text>
<text x="540.6" y="351.4">03007272</text>
</g>
<g font-size="2.4" fill="#f0f">
<text x="7.7" y="382.7" transform="rotate(-90 7.7 382.7)">Uploading\2022-23\P23Y5\P23Y5B091123.dft</text>
<text x="7.7" y="409.8" transform="rotate(-90 7.7 409.8)">\\srv01043\ExDM</text>
</g>
<g font-size="2.1" fill="#800000">
<text x="558.5" y="232.4">UNSPECIFIED TOL.(FAB)</text>
<text x="559.5" y="234.7">FOR ANGULAR IN mm.</text>
<text x="558.6" y="253.9">UNSPECIFIED TOL.(FAB)</text>
<text x="560.7" y="256.3">FOR LINEAR IN mm.</text>
<text x="558.7" y="292.3">UNSPECIFIED TOL.(M/C)</text>
<text x="559.6" y="294.7">FOR ANGULAR IN mm.</text>
<text x="558.7" y="313.7">UNSPECIFIED TOL.(M/C)</text>
<text x="560.6" y="316.1">FOR LINEAR IN mm.</text>
</g>
</svg>
